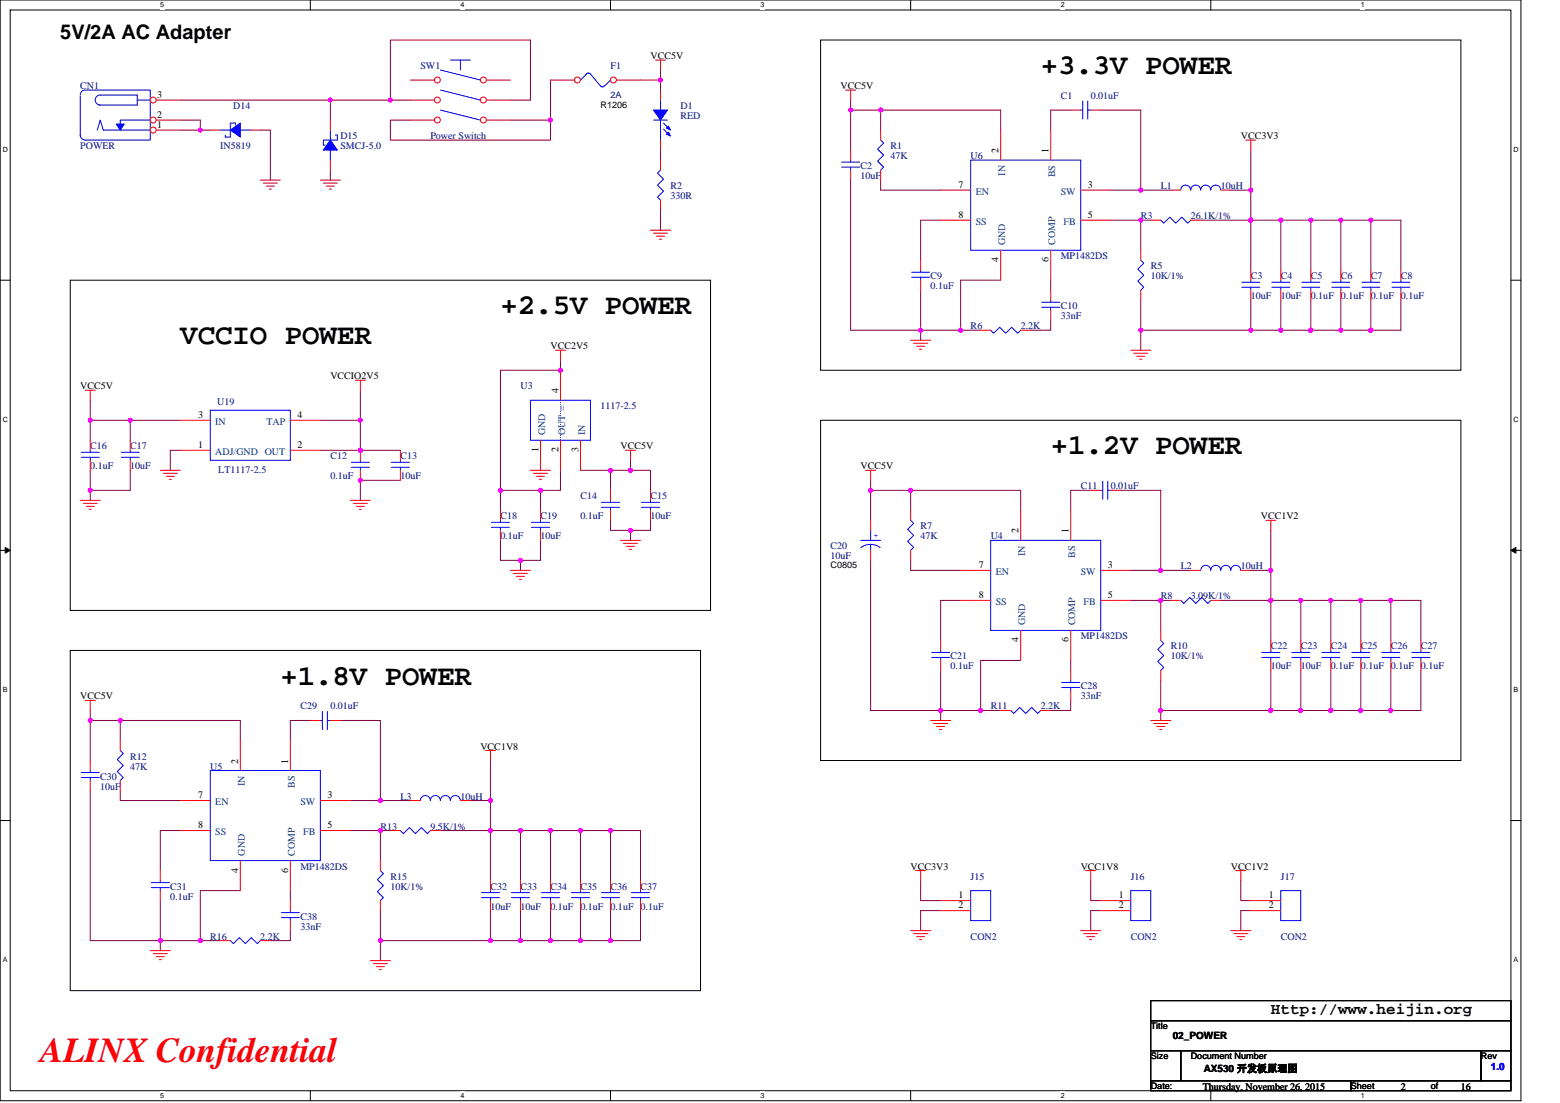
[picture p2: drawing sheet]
<svg xmlns="http://www.w3.org/2000/svg" width="297mm" height="210mm" viewBox="0 0 297 210" stroke-linecap="round" stroke-linejoin="round" font-family="sans-serif">
<path d="M0 0h289.6v209.5h-289.6zM1.9 1.9h285.8v205.7h-285.8z" fill="none" stroke="#000" stroke-width=".19"/>
<g fill="#fff">
<path d="M30.5 .2h.8v1.5h-.8z"/>
<path d="M30.5 207.8h.8v1.6h-.8z"/>
</g>
<path d="M59.1 0v1.9M59.1 207.6v1.9" fill="none" stroke="#000" stroke-width=".19"/>
<g fill="#fff">
<path d="M87.7 .2h.7v1.5h-.7z"/>
<path d="M87.7 207.8h.7v1.6h-.7z"/>
</g>
<path d="M116.2 0v1.9M116.2 207.6v1.9" fill="none" stroke="#000" stroke-width=".19"/>
<g fill="#fff">
<path d="M144.8 .2h.8v1.5h-.8z"/>
<path d="M144.8 207.8h.8v1.6h-.8z"/>
</g>
<path d="M173.4 0v1.9M173.4 207.6v1.9" fill="none" stroke="#000" stroke-width=".19"/>
<g fill="#fff">
<path d="M202 .2h.7v1.5h-.7z"/>
<path d="M202 207.8h.7v1.6h-.7z"/>
</g>
<path d="M230.5 0v1.9M230.5 207.6v1.9" fill="none" stroke="#000" stroke-width=".19"/>
<g fill="#fff">
<path d="M259.1 .2h.8v1.5h-.8z"/>
<path d="M259.1 207.8h.8v1.6h-.8z"/>
<path d="M.5 27.6h1v1.5h-1z"/>
<path d="M288.2 27.6h1v1.5h-1z"/>
<path d="M.5 79.1h1v1.5h-1z"/>
<path d="M288.2 79.1h1v1.5h-1z"/>
</g>
<path d="M0 53.3h1.9M287.7 53.3h1.9" fill="none" stroke="#000" stroke-width=".19"/>
<g fill="#fff">
<path d="M.5 130.5h.9v1.5h-.9z"/>
<path d="M288.2 130.5h.9v1.5h-.9z"/>
</g>
<path d="M0 104.8h1.9M287.7 104.8h1.9" fill="none" stroke="#000" stroke-width=".19"/>
<path d="M1 104.2l.9 .6-.9 .5zM287.7 104.8l.9-.6v1.1z" fill="#000" stroke="#000" stroke-width=".19"/>
<g fill="#fff">
<path d="M.5 181.9h.9v1.6h-.9z"/>
<path d="M288.2 181.9h.9v1.6h-.9z"/>
</g>
<g fill="none" stroke="#000" stroke-width=".19">
<path d="M156.2 7.6h122v62.9h-122zM13.4 53.3h121.9v62.9h-121.9zM156.2 80h122v64.8h-122zM13.4 123.8h120v64.8h-120zM0 156.2h1.9M287.7 156.2h1.9M219.1 190.5h68.6v3.8h-68.6zM219.1 194.3h68.6v5.7h-68.6zM219.1 200h5.7v5.7h-5.7zM219.1 205.7h38.1v1.9h-38.1zM224.8 200h57.2v5.7h-57.2zM257.2 205.7h30.5v1.9h-30.5z"/>
<path d="M282 200h5.7v5.7h-5.7z"/>
</g>
<g fill="none" stroke="#800040" stroke-width=".19">
<path d="M34.3 19h28.6v3.9M62.9 19h15.2M74.3 19v-11.4h26.7v11.4h-3.8M104.8 15.2v7.7M122 15.2h3.8v1.9M125.8 13.3v1.9M162 19v2M34.3 24.8h3.8M34.3 22.9h3.8v1.9M38.1 24.8h1.9M49.6 24.8h1.9v9.5M62.9 32.4v1.9"/>
<path d="M78.1 22.9h-3.8v3.8h30.5v-3.8M97.2 22.9h7.6M125.8 28.6v1.9M162 21v7.6M162 34.3v28.6h13.3M162 21h5.7v3.8M167.7 34.3v1.9h11.4M167.7 21h22.8v3.8M203.9 21h-3.8v3.8M209.6 21h7.6v15.2M211.5 36.2h5.7M217.2 36.2h5.7"/>
<path d="M234.4 36.2h3.8M238.2 36.2v5.7M238.2 28.6v7.6M125.8 40v3.8M175.3 55.2v7.7M179.1 41.9h-3.8v7.6M190.5 53.3h-7.6v9.6M200.1 53.3v1.9M211.5 41.9h5.7M217.2 41.9v5.7M217.2 57.2v5.7M217.2 41.9h1.9"/>
<path d="M228.6 41.9h9.6M238.2 41.9v9.5M238.2 57.2v5.7M238.2 41.9h5.7M243.9 41.9h5.7M243.9 41.9v9.5M243.9 57.1v5.8M249.6 57.2v5.7M249.6 41.9v9.5M249.6 41.9h5.7M255.3 57.1v5.8M255.3 41.9v9.5"/>
<path d="M255.3 41.9h5.7M261 41.9h5.7v9.5M261 41.9v9.5M261 57.2v5.7M266.7 57.2v5.7h-5.7M17.2 76.2v3.8M68.6 74.3v5.7M106.7 68.6v1.9h-11.4v22.8M175.3 62.9v1.9M175.3 62.9h7.6M182.9 62.9h3.8M200.1 61v1.9h-3.8"/>
<path d="M217.2 62.9h21M217.2 62.9v3.8M238.2 62.9h5.7M243.9 62.9h5.7M249.6 62.9h5.7M255.3 62.9h5.7M17.2 80h7.6v3.8M17.2 93.3v1.9M17.2 89.5v3.8M17.2 80v3.8M24.8 80h9.5M24.8 89.5v3.8h-7.6"/>
<path d="M34.3 85.7h-1.9v3.8M61 85.7h7.6M61 80h7.6M68.6 85.7h7.6M68.6 80v5.7M76.2 91.4h-7.6v3.8M95.3 93.3v3.9M95.3 93.3h7.6M102.9 93.3v3.9M106.7 89.5v3.8h-3.8M110.5 89.5h5.7M116.2 89.5v3.8"/>
<path d="M116.2 99.1v1.9h3.9M116.2 89.5h3.9M120.1 89.5h3.8v3.8M120.1 87.6v1.9M123.9 99.1v1.9h-3.8M165.8 91.4v1.9M165.8 93.3v5.8M165.8 93.3h7.6M173.4 93.3h20.9v3.9M173.4 93.3v3.9M207.7 93.3h-3.8v3.9M213.4 93.3h7.6v15.3"/>
<path d="M95.3 102.9v3.8h3.8v1.9M102.9 102.9v3.8h-3.8M120.1 101v1.9M165.8 106.7v28.6h13.3M173.4 106.7v1.9h9.5M182.9 114.3h-3.8v7.6M215.3 114.3h5.7M215.3 108.6h5.7M221 114.3v5.7M221 108.6h5.7M221 114.3h1.9M232.4 114.3h9.6"/>
<path d="M238.2 108.6h3.8M242 114.3h5.7M242 101v7.6M242 108.6v5.7M242 114.3v7.6M247.7 114.3v7.6M247.7 114.3h5.7M253.4 114.3h5.7M253.4 114.3v7.6M259.1 114.3v7.6M259.1 114.3h5.7M264.8 114.3v7.6"/>
<path d="M264.8 114.3h5.7v7.6M17.2 137.2h5.7v3.8M17.2 135.3v1.9M17.2 137.2v7.6M22.9 137.2h22.9v3.8M59.1 137.2h-3.8v3.8M64.8 137.2h7.6v15.2M179.1 127.6v7.7M179.1 135.3v1.9M179.1 135.3h7.6M186.7 135.3h3.8M194.3 125.7h-7.6v9.6"/>
<path d="M203.9 133.3v2h-3.8M203.9 125.7v1.9M221 135.3v1.9M221 129.5v5.8M221 135.3h21M242 135.3h5.7M242 127.6v7.7M247.7 135.3h5.7M247.7 127.6v7.7M253.4 135.3h5.7M253.4 127.6v7.7M259.1 127.6v7.7"/>
<path d="M259.1 135.3h5.7M264.8 127.6v7.7M270.5 127.6v7.7h-5.7M17.2 150.5v28.6h13.3M22.9 150.5v1.9h11.4M34.3 158.1h-3.8v7.6M66.7 152.4h5.7M66.7 158.1h5.7M72.4 158.1h1.9M72.4 152.4h5.7M72.4 158.1v5.7M83.9 158.1h9.5"/>
<path d="M89.6 152.4h3.8M93.4 144.8v7.6M93.4 152.4v5.7M93.4 158.1v9.5M93.4 158.1h5.7M99.1 158.1h5.7M99.1 158.1v9.5M104.8 158.1v9.5M104.8 158.1h5.7M110.5 158.1h5.7M110.5 158.1v9.5M116.2 158.1v9.5"/>
<path d="M116.2 158.1h5.8v9.5M30.5 179.1h7.6M30.5 171.5v7.6M30.5 179.1v1.9M38.1 179.1h3.8M45.8 169.5h-7.7v9.6M55.3 177.2v1.9h-3.8M55.3 169.5v1.9M72.4 179.1h21M72.4 173.4v5.7M72.4 179.1v3.8M93.4 173.4v5.7"/>
<path d="M93.4 179.1h5.7M99.1 179.1h5.7M99.1 173.4v5.7M104.8 173.4v5.7M104.8 179.1h5.7M110.5 179.1h5.7M110.5 173.4v5.7M116.2 173.4v5.7M122 173.4v5.7h-5.8M175.3 167.6v3.8h3.8M179.1 173.4h-3.8v3.8M207.7 167.6v3.8h1.9"/>
<path d="M209.6 173.4h-1.9v3.8M236.3 167.6v3.8h1.9M238.2 173.4h-1.9v3.8"/>
</g>
<g fill="#f0f" stroke="#f0f" stroke-width=".19">
<circle cx="38.1" cy="24.8" r=".38"/>
<circle cx="125.8" cy="15.2" r=".38"/>
<circle cx="175.3" cy="62.9" r=".38"/>
<circle cx="182.9" cy="62.9" r=".38"/>
<circle cx="217.2" cy="36.2" r=".38"/>
<circle cx="217.2" cy="41.9" r=".38"/>
<circle cx="238.1" cy="41.9" r=".38"/>
<circle cx="238.1" cy="36.2" r=".38"/>
<circle cx="238.1" cy="62.9" r=".38"/>
<circle cx="249.6" cy="62.9" r=".38"/>
<circle cx="243.9" cy="62.9" r=".38"/>
<circle cx="167.7" cy="20.9" r=".38"/>
<circle cx="161.9" cy="20.9" r=".38"/>
<circle cx="173.4" cy="93.3" r=".38"/>
<circle cx="221" cy="114.3" r=".38"/>
<circle cx="242" cy="108.6" r=".38"/>
<circle cx="179.1" cy="135.2" r=".38"/>
<circle cx="242" cy="114.3" r=".38"/>
<circle cx="242" cy="135.2" r=".38"/>
<circle cx="221" cy="135.2" r=".38"/>
<circle cx="186.7" cy="135.2" r=".38"/>
<circle cx="221" cy="108.6" r=".38"/>
<circle cx="261" cy="41.9" r=".38"/>
<circle cx="261" cy="62.9" r=".38"/>
<circle cx="255.3" cy="62.9" r=".38"/>
<circle cx="255.3" cy="41.9" r=".38"/>
<circle cx="253.4" cy="135.2" r=".38"/>
<circle cx="247.7" cy="135.2" r=".38"/>
<circle cx="247.7" cy="114.3" r=".38"/>
<circle cx="264.8" cy="114.3" r=".38"/>
<circle cx="253.4" cy="114.3" r=".38"/>
<circle cx="249.6" cy="41.9" r=".38"/>
<circle cx="264.8" cy="135.2" r=".38"/>
<circle cx="217.2" cy="62.9" r=".38"/>
<circle cx="243.9" cy="41.9" r=".38"/>
<circle cx="74.3" cy="19" r=".38"/>
<circle cx="62.9" cy="19" r=".38"/>
<circle cx="259.1" cy="114.3" r=".38"/>
<circle cx="259.1" cy="135.2" r=".38"/>
<circle cx="17.2" cy="137.1" r=".38"/>
<circle cx="116.2" cy="179.1" r=".38"/>
<circle cx="110.5" cy="179.1" r=".38"/>
<circle cx="72.4" cy="158.1" r=".38"/>
<circle cx="110.5" cy="158.1" r=".38"/>
<circle cx="72.4" cy="179.1" r=".38"/>
<circle cx="104.8" cy="179.1" r=".38"/>
<circle cx="30.5" cy="179.1" r=".38"/>
<circle cx="93.4" cy="158.1" r=".38"/>
<circle cx="93.4" cy="152.4" r=".38"/>
<circle cx="93.4" cy="179.1" r=".38"/>
<circle cx="99.1" cy="179.1" r=".38"/>
<circle cx="38.1" cy="179.1" r=".38"/>
<circle cx="22.9" cy="137.1" r=".38"/>
<circle cx="116.2" cy="158.1" r=".38"/>
<circle cx="99.1" cy="158.1" r=".38"/>
<circle cx="72.4" cy="152.4" r=".38"/>
<circle cx="104.8" cy="158.1" r=".38"/>
<circle cx="120" cy="89.5" r=".38"/>
<circle cx="116.2" cy="89.5" r=".38"/>
<circle cx="102.9" cy="93.3" r=".38"/>
<circle cx="95.3" cy="93.3" r=".38"/>
<circle cx="106.7" cy="70.5" r=".38"/>
<circle cx="120" cy="101" r=".38"/>
<circle cx="99.1" cy="106.7" r=".38"/>
<circle cx="104.8" cy="22.8" r=".38"/>
<circle cx="68.6" cy="85.7" r=".38"/>
<circle cx="68.6" cy="80" r=".38"/>
<circle cx="68.6" cy="91.4" r=".38"/>
<circle cx="24.8" cy="80" r=".38"/>
<circle cx="17.2" cy="80" r=".38"/>
<circle cx="17.2" cy="93.3" r=".38"/>
<circle cx="165.8" cy="93.3" r=".38"/>
</g>
<g fill="none" stroke="#f00" stroke-width=".19">
<path d="M124.8 11.4h1.9M125.8 11.4v1.9M161 17.1h1.9M162 17.1v1.9M49.6 34.3h3.8M50.1 34.9h2.7M50.7 35.4h1.5M51.3 36h.4M61 34.3h3.8M61.6 34.9h2.6M62.1 35.4h1.6M62.7 36h.4"/>
<path d="M125.8 38.1v1.9M125.8 30.5v1.9M162 28.6v1.9M162 32.4v1.9M237.2 26.7h1.9M238.2 26.7v1.9M123.9 43.8h3.8M124.4 44.4h2.7M125 45h1.5M125.6 45.5h.4M238.2 51.4v1.9M238.2 55.2v1.9"/>
<path d="M243.9 51.4v1.9M243.9 55.2v1.9M266.7 51.4v1.9M266.7 55.2v1.9M16.2 74.3h1.9M17.2 74.3v1.9M67.7 72.4h1.9M68.6 72.4v1.9M105.8 66.7h1.9M106.7 66.7v1.9M173.4 64.8h3.8M174 65.3h2.6"/>
<path d="M174.5 65.9h1.6M175.1 66.5h.4M215.3 66.7h3.8M215.9 67.2h2.6M216.4 67.8h1.6M217 68.4h.4M15.3 95.2h3.8M15.9 95.8h2.6M16.4 96.4h1.5M17 97h.4M30.5 89.5h3.8M31.1 90.1h2.7"/>
<path d="M31.7 90.7h1.5M32.2 91.2h.4M34.3 80h5.7M34.3 85.7h5.7M55.3 85.7h5.7M55.3 80h5.7M66.7 95.2h3.8M67.3 95.8h2.7M67.9 96.4h1.5M68.4 97h.4M101 89.5h3.8M101.6 90.1h2.6"/>
<path d="M102.1 90.7h1.6M102.7 91.2h.4M116.2 93.3v1.9M116.2 97.2v1.9M119.1 85.7h1.9M120.1 85.7v1.9M164.8 89.5h1.9M165.8 89.5v1.9M241 99.1h1.9M242 99.1v1.9M97.2 108.6h3.8M97.8 109.2h2.6"/>
<path d="M98.3 109.7h1.6M98.9 110.3h.4M118.1 102.9h3.9M118.7 103.4h2.7M119.3 104h1.5M119.9 104.6h.3M222.9 114.3h1.9M230.5 114.3h1.9M16.2 133.3h1.9M17.2 133.3v2M177.2 137.2h3.8M177.8 137.7h2.6"/>
<path d="M178.3 138.3h1.6M178.9 138.9h.4M219.1 137.2h3.8M219.7 137.7h2.7M220.3 138.3h1.5M220.8 138.9h.4M247.7 121.9v1.9M247.7 125.7v1.9M92.4 142.9h1.9M93.4 142.9v1.9M173.4 177.2h3.8M174 177.7h2.6"/>
<path d="M174.3 165.7h2M174.5 178.3h1.6M175.1 178.9h.4M175.3 165.7v1.9M205.8 177.2h3.8M206.4 177.7h2.6M206.7 165.7h1.9M206.9 178.3h1.5M207.5 178.9h.4M207.7 165.7v1.9M234.4 177.2h3.8M234.9 177.7h2.7"/>
<path d="M235.3 165.7h1.9M235.5 178.3h1.5M236.1 178.9h.3M236.3 165.7v1.9M238.2 171.4h5.7M238.2 173.4h5.7M28.6 181h3.8M29.2 181.5h2.7M29.8 182.1h1.5M30.3 182.7h.4M70.5 182.9h3.8M71.1 183.5h2.7"/>
<path d="M71.7 184h1.5M72.2 184.6h.4"/>
</g>
<g fill="none" stroke="#00f" stroke-width=".19">
<path d="M15.3 18.1a.91 .91 0 0 1 .9-1h12.4v9.6h-12.4a.97 .97 0 0 1-.9-1M15.3 18.3v7.6M19.1 20a.94 .94 0 0 1-1-1 .94 .94 0 0 1 1-.9h7v1.9h-7.2M26.1 19h2.5M18.5 24.8l.6-1.9 .6 1.9h8.9M28.6 22.9h-5.7v1.9M125.8 32.4l-.6 .6 1.1 1.1-1.1 1.1 1.1 1.2-1.1 1.1 .6 .6M160.2 31.8h3.5M160.2 30.9h3.5M162 30.5v.4M162 31.8v.6M236.4 54.7h3.5"/>
<path d="M236.4 53.7h3.5M238.2 53.3v.4M238.2 54.7v.5M242.2 54.7h3.4M242.2 53.7h3.4M243.9 53.3v.4M243.9 54.7v.5M265 54.7h3.5M265 53.7h3.5M266.7 53.3v.4M266.7 54.7v.5M40 78.1h15.3v9.5h-15.3z"/>
<path d="M114.5 96.6h3.5M114.5 95.6h3.5M116.2 95.2v.4M116.2 96.6v.6M224.8 114.3l.6 .6 1.1-1.2 1.2 1.2 1.1-1.2 1.2 1.2 .5-.6M246 125.2h3.4M246 124.2h3.4M247.7 123.8v.4M247.7 125.2v.5M243.9 169.5h3.8v5.8h-3.8z"/>
</g>
<path d="M22.1 23.6h1.6l-.8 1.2z" fill-rule="evenodd" fill="#00f" stroke="#00f" stroke-width=".19"/>
<circle cx="29.2" cy="24.8" r=".57" fill="#fff" stroke="#f00" stroke-width=".19"/>
<path d="M29.8 24.8h4.5" fill="none" stroke="#f00" stroke-width=".19"/>
<circle cx="29.2" cy="19" r=".57" fill="#fff" stroke="#f00" stroke-width=".19"/>
<path d="M29.8 19h4.5" fill="none" stroke="#f00" stroke-width=".19"/>
<circle cx="29.2" cy="22.8" r=".57" fill="#fff" stroke="#f00" stroke-width=".19"/>
<path d="M29.8 22.9h4.5M40 24.8h1.9M47.7 24.8h1.9M123.9 93.3v1.9M123.9 97.2v1.9M59.1 137.2h1.9M62.9 137.2h1.9M22.9 141v1.9M22.9 148.6v1.9M179.1 171.4h5.7M179.1 173.4h5.7" fill="none" stroke="#f00" stroke-width=".19"/>
<g fill="none" stroke="#00f" stroke-width=".19">
<path d="M83.9 13.3l7.6 1.9M83.9 17.1l7.6 2M85.8 11.4h3.8M87.7 11.4v1.9M41.9 24.8h2M44.8 23.8v-.4h-.9v2.7h-1v-.4M45.8 24.8h1.9M83.9 21l7.6 1.9M122.1 96.6h3.5M122.1 95.6h3.5M123.9 95.2v.4M123.9 96.6v.6"/>
<path d="M61 137.2h.4M61.4 135.4v3.5M62.3 135.4v3.5M62.3 137.2h.6M22.9 142.9l.6 .5-1.2 1.2 1.2 1.1-1.2 1.2 1.2 1.1-.6 .6M184.8 169.5h3.8v5.8h-3.8z"/>
</g>
<path d="M43.9 24.8l1.9-1.4v2.7z" fill-rule="evenodd" fill="#00f" stroke="#00f" stroke-width=".19"/>
<circle cx="92" cy="15.2" r=".57" fill="#fff" stroke="#f00" stroke-width=".19"/>
<path d="M92.6 15.2h4.6" fill="none" stroke="#f00" stroke-width=".19"/>
<circle cx="83.3" cy="15.2" r=".57" fill="#fff" stroke="#f00" stroke-width=".19"/>
<path d="M78.1 15.2h4.6" fill="none" stroke="#f00" stroke-width=".19"/>
<circle cx="92" cy="19" r=".57" fill="#fff" stroke="#f00" stroke-width=".19"/>
<path d="M92.6 19h4.6" fill="none" stroke="#f00" stroke-width=".19"/>
<circle cx="92" cy="22.8" r=".57" fill="#fff" stroke="#f00" stroke-width=".19"/>
<path d="M92.6 22.9h4.6" fill="none" stroke="#f00" stroke-width=".19"/>
<circle cx="83.3" cy="19" r=".57" fill="#fff" stroke="#f00" stroke-width=".19"/>
<path d="M78.1 19h4.6" fill="none" stroke="#f00" stroke-width=".19"/>
<circle cx="83.3" cy="22.8" r=".57" fill="#fff" stroke="#f00" stroke-width=".19"/>
<g fill="none" stroke="#f00" stroke-width=".19">
<path d="M62.9 30.5v1.9M62.9 22.9v1.9M78.1 22.9h4.6M167.7 24.8v1.9M167.7 32.4v1.9M179.1 36.2h5.7M190.5 24.8v5.7M200.1 24.8v5.7M205.8 36.2h5.7M175.3 49.5v1.9M175.3 53.3v1.9M179.1 41.9h5.7"/>
<path d="M190.5 47.6v5.7M200.1 47.6v5.7M200.1 55.2v1.9M200.1 59.1v1.9M205.8 41.9h5.7M217.2 47.6v1.9M217.2 55.2v1.9M219.1 41.9h1.9M226.7 41.9h1.9M249.6 51.4v1.9M249.6 55.2v1.9M255.3 51.4v1.9"/>
<path d="M255.3 55.2v1.9M106.7 70.5v5.7M17.2 83.8v1.9M17.2 87.6v1.9M24.8 83.8v1.9M24.8 87.6v1.9M68.6 85.7v1.9M68.6 89.5v1.9M76.2 85.7v1.9M76.2 89.5v1.9M95.3 97.2v1.9M102.9 83.8v5.7"/>
<path d="M102.9 97.2v1.9M106.7 83.8v5.7M110.5 83.8v5.7M165.8 99.1v1.9M173.4 97.2v1.9M194.3 97.2v5.7M203.9 97.2v5.7M207.7 93.3h1.9M211.5 93.3h1.9M95.3 101v1.9M102.9 101v1.9M165.8 104.8v1.9"/>
<path d="M173.4 104.8v1.9M182.9 108.6h5.7M182.9 114.3h5.7M209.6 108.6h5.7M209.6 114.3h5.7M190.5 135.3h1.9M194.3 120v5.7M198.2 135.3h1.9M203.9 127.6v1.9M203.9 131.4v2M203.9 120v5.7M221 120v1.9"/>
<path d="M221 127.6v1.9M242 121.9v1.9M242 125.7v1.9M253.4 121.9v1.9M253.4 125.7v1.9M259.1 121.9v1.9M259.1 125.7v1.9M264.8 121.9v1.9M264.8 125.7v1.9M270.5 121.9v1.9M270.5 125.7v1.9M17.2 144.8v1.9"/>
<path d="M17.2 148.6v1.9M34.3 152.4h5.7M34.3 158.1h5.7M45.8 141v5.7M55.3 141v5.7M61 152.4h5.7M61 158.1h5.7M74.3 158.1h1.9M82 158.1h1.9M30.5 165.7v1.9M30.5 169.5v2M41.9 179.1h2"/>
<path d="M45.8 163.8v5.7M49.6 179.1h1.9M55.3 163.8v5.7M72.4 163.8v1.9M72.4 171.4v2M93.4 167.6v1.9M93.4 171.4v2M99.1 167.6v1.9M99.1 171.4v2M116.2 167.6v1.9M116.2 171.4v2M122 167.6v1.9"/>
<path d="M122 171.4v2M209.6 171.4h5.7M209.6 173.4h5.7"/>
</g>
<g fill="none" stroke="#00f" stroke-width=".19">
<path d="M111.7 14.1l-1.2 1.1M112.4 14.1l1.9 2.3M112.4 14.1l-.4-.2-.4 .2M115 16.3a.38 .38 0 0 1-.3 .3 .38 .38 0 0 1-.3-.3M116.2 15.2l-1.1 1.2M62.9 28.6v1.9M62.9 24.8v1.9M63.9 25.7h.3v1h-2.6v.9h.4M167.7 26.7l.6 .5-1.2 1.2 1.2 1.1-1.2 1.2 1.2 1.1-.6 .6M184.8 30.5h21v17.1h-21zM173.6 52.8h3.4M173.6 51.8h3.4"/>
<path d="M175.3 51.4v.4M175.3 52.8v.5M198.3 58.5h3.5M198.3 57.5h3.5M200.1 57.1v.4M200.1 58.5v.6M217.2 49.5l.6 .6-1.2 1.1 1.2 1.2-1.2 1.1 1.2 1.2-.6 .5M221 41.9l.6 .6 1.1-1.2 1.2 1.2 1.1-1.2 1.2 1.2 .5-.6M247.9 54.7h3.4M247.9 53.7h3.4M249.6 53.3v.4M249.6 54.7v.5"/>
<path d="M253.6 54.7h3.4M253.6 53.7h3.4M255.3 53.3v.4M255.3 54.7v.5M101 76.2h11.4v7.6h-11.4zM15.5 87.1h3.4M15.5 86.1h3.4M17.2 85.7v.4M17.2 87.1v.5M23.1 87.1h3.4M23.1 86.1h3.4M24.8 85.7v.4"/>
<path d="M24.8 87.1v.5M66.9 89h3.4M66.9 88h3.4M68.6 87.6v.4M68.6 89v.5M74.5 89h3.5M74.5 88h3.5M76.2 87.6v.4M76.2 89v.5M93.6 99.4h3.4M95.3 99.1v.3M101.2 99.4h3.4"/>
<path d="M102.9 99.1v.3M173.4 99.1l.6 .5-1.2 1.2 1.2 1.1-1.2 1.2 1.2 1.1-.6 .6M209.6 93.3h.4M210 91.6v3.5M210.9 93.3h.6M210.9 91.6v3.5M93.6 100.4h3.4M95.3 100.4v.6M101.2 100.4h3.4M102.9 100.4v.6M163.9 102.9h3.8M163.9 104.2a3.1 3.1 0 0 1 3.7 0"/>
<path d="M165.8 103.6v1.2M165.8 101v1.9M188.6 102.9h21v17.1h-21zM192.4 135.3l.6 .5 1.2-1.1 1.1 1.1 1.1-1.1 1.2 1.1 .6-.5M202.2 130.9h3.4M202.2 129.9h3.4M203.9 129.5v.4M203.9 130.9v.5M221 121.9l.6 .6-1.2 1.1 1.2 1.2-1.2 1.1 1.2 1.2-.6 .5M240.3 125.2h3.4M240.3 124.2h3.4M242 123.8v.4"/>
<path d="M242 125.2v.5M251.7 125.2h3.4M251.7 124.2h3.4M253.4 123.8v.4M253.4 125.2v.5M257.4 125.2h3.4M257.4 124.2h3.4M259.1 123.8v.4M259.1 125.2v.5M263.1 125.2h3.4M263.1 124.2h3.4M264.8 123.8v.4"/>
<path d="M264.8 125.2v.5M268.8 125.2h3.5M268.8 124.2h3.5M270.5 123.8v.4M270.5 125.2v.5M15.5 148h3.4M15.5 147.1h3.4M17.2 146.7v.4M17.2 148v.6M40 146.7h21v17.1h-21zM76.2 158.1l.6 .6 1.2-1.2 1.1 1.2 1.1-1.2 1.2 1.2 .6-.6M28.8 169h3.4"/>
<path d="M28.8 168h3.4M30.5 167.6v.4M30.5 169v.5M43.9 179.1l.5 .5 1.2-1.1 1.1 1.1 1.2-1.1 1.1 1.1 .6-.5M72.4 165.7l.6 .6-1.1 1.1 1.1 1.2-1.1 1.1 1.1 1.2-.6 .5M91.7 170.9h3.4M91.7 169.9h3.4M93.4 169.5v.4M93.4 170.9v.5M97.4 170.9h3.4M97.4 169.9h3.4M99.1 169.5v.4"/>
<path d="M99.1 170.9v.5M114.5 170.9h3.5M114.5 169.9h3.5M116.2 169.5v.4M116.2 170.9v.5M120.2 170.9h3.5M120.2 169.9h3.5M122 169.5v.4M122 170.9v.5M215.3 169.5h3.8v5.8h-3.8z"/>
</g>
<path d="M106.7 76.2v7.6M106.7 83.8h.1" fill="none" stroke="#00f" stroke-width=".19" stroke-dasharray="0 .4"/>
<path d="M62.9 26.7l1.3 1.9h-2.6z" fill-rule="evenodd" fill="#00f" stroke="#00f" stroke-width=".19"/>
<circle cx="109.9" cy="15.2" r=".57" fill="#fff" stroke="#f00" stroke-width=".19"/>
<path d="M104.8 15.2h4.6" fill="none" stroke="#f00" stroke-width=".19"/>
<circle cx="116.8" cy="15.2" r=".57" fill="#fff" stroke="#f00" stroke-width=".19"/>
<g fill="none" stroke="#f00" stroke-width=".19">
<path d="M117.4 15.2h4.6M125.8 17.1v1.9M125.8 26.7v1.9M203.9 21h1.9M207.7 21h1.9M222.9 36.2h1.9M232.4 36.2h2M261 51.4v1.9M261 55.2v1.9M186.7 62.9h1.9M194.3 62.9h2M226.7 108.6h1.9"/>
<path d="M236.3 108.6h1.9M179.1 121.9v1.9M179.1 125.7v1.9M78.1 152.4h1.9M87.7 152.4h1.9M55.3 171.4v2M55.3 175.3v1.9M104.8 167.6v1.9M104.8 171.4v2M110.5 167.6v1.9M110.5 171.4v2"/>
</g>
<g fill="none" stroke="#00f" stroke-width=".19">
<path d="M125.8 19.1v1.9M206.2 19.2v3.5M207.1 19.2v3.5M124.4 22.9h2.7M125.8 22.9v3.8M126.3 23.4l1.2 1.2M126.3 24.6l1.2 1.1M205.8 21h.4M207.1 21h.6M232.4 36.2a.95 .95 0 0 0-.9-1 .95 .95 0 0 0-1 1 .95 .95 0 0 0-.9-1 .95 .95 0 0 0-1 1 .95 .95 0 0 0-.9-1 .95 .95 0 0 0-1 1 .94 .94 0 0 0-.9-1 .94 .94 0 0 0-1 1M259.3 54.7h3.4M259.3 53.7h3.4"/>
<path d="M261 53.3v.4M261 54.7v.5M188.6 62.9l.6 .5 1.1-1.1 1.2 1.1 1.1-1.1 1.2 1.1 .5-.5M228.6 108.6a.94 .94 0 0 1 1-1 .94 .94 0 0 1 .9 1 .95 .95 0 0 1 1-1 .95 .95 0 0 1 .9 1 .95 .95 0 0 1 1-1 .95 .95 0 0 1 .9 1 .95 .95 0 0 1 1-1 .95 .95 0 0 1 .9 1M177.4 125.2h3.4M177.4 124.2h3.4M179.1 123.8v.4M179.1 125.2v.5M80 152.4a.94 .94 0 0 1 1-1 .94 .94 0 0 1 .9 1M82 152.4a.94 .94 0 0 1 .9-1 .94 .94 0 0 1 .9 1M83.9 152.4a.94 .94 0 0 1 .9-1 .94 .94 0 0 1 .9 1M85.8 152.4a.94 .94 0 0 1 .9-1 .94 .94 0 0 1 .9 1"/>
<path d="M53.6 174.7h3.4M53.6 173.7h3.4M55.3 173.4v.3M55.3 174.7v.6M103.1 170.9h3.4M103.1 169.9h3.4M104.8 169.5v.4M104.8 170.9v.5M108.8 170.9h3.4M108.8 169.9h3.4M110.5 169.5v.4M110.5 170.9v.5"/>
</g>
<g fill="#00f" stroke="#00f" stroke-width=".19">
<path d="M124.4 21h2.7l-1.3 1.9z" fill-rule="evenodd"/>
<path d="M127.3 25.1l.4 .8-.8-.4z" fill-rule="evenodd"/>
<path d="M127.3 24l.4 .8-.8-.4z" fill-rule="evenodd"/>
</g>
<g fill="#f0f" stroke="#f0f" stroke-width=".19">
<circle cx="38.1" cy="24.8" r=".38"/>
<circle cx="125.8" cy="15.2" r=".38"/>
<circle cx="175.3" cy="62.9" r=".38"/>
<circle cx="182.9" cy="62.9" r=".38"/>
<circle cx="217.2" cy="36.2" r=".38"/>
<circle cx="217.2" cy="41.9" r=".38"/>
<circle cx="238.1" cy="41.9" r=".38"/>
<circle cx="238.1" cy="36.2" r=".38"/>
<circle cx="238.1" cy="62.9" r=".38"/>
<circle cx="249.6" cy="62.9" r=".38"/>
<circle cx="243.9" cy="62.9" r=".38"/>
<circle cx="167.7" cy="20.9" r=".38"/>
<circle cx="161.9" cy="20.9" r=".38"/>
<circle cx="173.4" cy="93.3" r=".38"/>
<circle cx="221" cy="114.3" r=".38"/>
<circle cx="242" cy="108.6" r=".38"/>
<circle cx="179.1" cy="135.2" r=".38"/>
<circle cx="242" cy="114.3" r=".38"/>
<circle cx="242" cy="135.2" r=".38"/>
<circle cx="221" cy="135.2" r=".38"/>
<circle cx="186.7" cy="135.2" r=".38"/>
<circle cx="221" cy="108.6" r=".38"/>
<circle cx="261" cy="41.9" r=".38"/>
<circle cx="261" cy="62.9" r=".38"/>
<circle cx="255.3" cy="62.9" r=".38"/>
<circle cx="255.3" cy="41.9" r=".38"/>
<circle cx="253.4" cy="135.2" r=".38"/>
<circle cx="247.7" cy="135.2" r=".38"/>
<circle cx="247.7" cy="114.3" r=".38"/>
<circle cx="264.8" cy="114.3" r=".38"/>
<circle cx="253.4" cy="114.3" r=".38"/>
<circle cx="249.6" cy="41.9" r=".38"/>
<circle cx="264.8" cy="135.2" r=".38"/>
<circle cx="217.2" cy="62.9" r=".38"/>
<circle cx="243.9" cy="41.9" r=".38"/>
<circle cx="74.3" cy="19" r=".38"/>
<circle cx="62.9" cy="19" r=".38"/>
<circle cx="259.1" cy="114.3" r=".38"/>
<circle cx="259.1" cy="135.2" r=".38"/>
<circle cx="17.2" cy="137.1" r=".38"/>
<circle cx="116.2" cy="179.1" r=".38"/>
<circle cx="110.5" cy="179.1" r=".38"/>
<circle cx="72.4" cy="158.1" r=".38"/>
<circle cx="110.5" cy="158.1" r=".38"/>
<circle cx="72.4" cy="179.1" r=".38"/>
<circle cx="104.8" cy="179.1" r=".38"/>
<circle cx="30.5" cy="179.1" r=".38"/>
<circle cx="93.4" cy="158.1" r=".38"/>
<circle cx="93.4" cy="152.4" r=".38"/>
<circle cx="93.4" cy="179.1" r=".38"/>
<circle cx="99.1" cy="179.1" r=".38"/>
<circle cx="38.1" cy="179.1" r=".38"/>
<circle cx="22.9" cy="137.1" r=".38"/>
<circle cx="116.2" cy="158.1" r=".38"/>
<circle cx="99.1" cy="158.1" r=".38"/>
<circle cx="72.4" cy="152.4" r=".38"/>
<circle cx="104.8" cy="158.1" r=".38"/>
<circle cx="120" cy="89.5" r=".38"/>
<circle cx="116.2" cy="89.5" r=".38"/>
<circle cx="102.9" cy="93.3" r=".38"/>
<circle cx="95.3" cy="93.3" r=".38"/>
<circle cx="106.7" cy="70.5" r=".38"/>
<circle cx="120" cy="101" r=".38"/>
<circle cx="99.1" cy="106.7" r=".38"/>
<circle cx="104.8" cy="22.8" r=".38"/>
<circle cx="68.6" cy="85.7" r=".38"/>
<circle cx="68.6" cy="80" r=".38"/>
<circle cx="68.6" cy="91.4" r=".38"/>
<circle cx="24.8" cy="80" r=".38"/>
<circle cx="17.2" cy="80" r=".38"/>
<circle cx="17.2" cy="93.3" r=".38"/>
<circle cx="165.8" cy="93.3" r=".38"/>
</g>
<text font-size="6.7" fill="#f00" x="7.7" y="202.2">ALINX Confidential</text>
<g font-size="5.5">
<text x="198.2" y="14.1">+3.3V POWER</text>
<text x="95.3" y="59.8">+2.5V POWER</text>
<text x="34.3" y="65.6">VCCIO POWER</text>
<text x="200.1" y="86.5">+1.2V POWER</text>
<text x="53.4" y="130.3">+1.8V POWER</text>
</g>
<text font-size="3.8" x="11.5" y="7.3">5V/2A AC Adapter</text>
<text font-size="3" x="242" y="193.1">Http://www.heijin.org</text>
<g font-size="1.9">
<text x="123.9" y="11.2">VCC5V</text>
<text x="160.1" y="17">VCC5V</text>
<text x="29.9" y="18.6">3</text>
<text x="29.9" y="22.5">2</text>
<text x="29.9" y="24.4">1</text>
<text x="190.1" y="29.1" transform="rotate(-90 190.1 29.1)">2</text>
<text x="199.7" y="29.1" transform="rotate(-90 199.7 29.1)">1</text>
<text x="236.3" y="26.5">VCC3V3</text>
<text x="182.5" y="35.8">7</text>
<text x="207.1" y="35.8">3</text>
<text x="182.5" y="41.5">8</text>
<text x="207.1" y="41.5">5</text>
<text x="190.1" y="49.9" transform="rotate(-90 190.1 49.9)">4</text>
<text x="199.7" y="49.9" transform="rotate(-90 199.7 49.9)">6</text>
<text x="104.8" y="66.5">VCC2V5</text>
<text x="15.3" y="74.1">VCC5V</text>
<text x="62.9" y="72.2">VCCIO2V5</text>
<text x="106.3" y="74.9" transform="rotate(-90 106.3 74.9)">4</text>
<text x="37.8" y="79.6">3</text>
<text x="56.6" y="79.6">4</text>
<text x="37.8" y="85.3">1</text>
<text x="56.6" y="85.3">2</text>
<text x="102.5" y="86.1" transform="rotate(-90 102.5 86.1)">1</text>
<text x="106.3" y="86.1" transform="rotate(-90 106.3 86.1)">2</text>
<text x="110.1" y="86.1" transform="rotate(-90 110.1 86.1)">3</text>
<text x="118.1" y="85.5">VCC5V</text>
<text x="163.9" y="89.3">VCC5V</text>
<text x="193.9" y="101.5" transform="rotate(-90 193.9 101.5)">2</text>
<text x="203.5" y="101.5" transform="rotate(-90 203.5 101.5)">1</text>
<text x="240.1" y="98.9">VCC1V2</text>
<text x="186.3" y="108.2">7</text>
<text x="186.3" y="113.9">8</text>
<text x="210.9" y="113.9">5</text>
<text x="210.9" y="108.2">3</text>
<text x="193.9" y="122.3" transform="rotate(-90 193.9 122.3)">4</text>
<text x="203.5" y="122.3" transform="rotate(-90 203.5 122.3)">6</text>
<text x="15.3" y="133.2">VCC5V</text>
<text x="91.5" y="142.7">VCC1V8</text>
<text x="45.4" y="145.4" transform="rotate(-90 45.4 145.4)">2</text>
<text x="54.9" y="145.4" transform="rotate(-90 54.9 145.4)">1</text>
<text x="37.8" y="152">7</text>
<text x="62.3" y="152">3</text>
<text x="37.8" y="157.7">8</text>
<text x="62.3" y="157.7">5</text>
<text x="45.4" y="166.1" transform="rotate(-90 45.4 166.1)">4</text>
<text x="54.9" y="166.1" transform="rotate(-90 54.9 166.1)">6</text>
<text x="173.4" y="165.5">VCC3V3</text>
<text x="205.8" y="165.5">VCC1V8</text>
<text x="234.4" y="165.5">VCC1V2</text>
<text x="182.5" y="171">1</text>
<text x="182.5" y="173">2</text>
<text x="213" y="171">1</text>
<text x="213" y="173">2</text>
<text x="241.6" y="171">1</text>
<text x="241.6" y="173">2</text>
<text x="223.3" y="197.8">02_POWER</text>
<text x="229" y="207.5">Thursday, November 26, 2015</text>
<text x="229.2" y="204.1">AX530 开发板原理图</text>
<text x="266.7" y="207.5">2</text>
<text x="278.2" y="207.5">16</text>
</g>
<g font-size="1.9" fill="#000080">
<text x="15.3" y="17">CN1</text>
<text x="80" y="13.1">SW1</text>
<text x="116.2" y="13.1">F1</text>
<text x="44.4" y="20.8">D14</text>
<text x="129.6" y="20.8">D1</text>
<text x="129.6" y="22.7">RED</text>
<text x="202" y="18.9">C1</text>
<text x="207.7" y="18.9">0.01uF</text>
<text x="15.3" y="28.4">POWER</text>
<text x="41.9" y="28.4">IN5819</text>
<text x="64.8" y="26.5">D15</text>
<text x="64.8" y="28.4">SMCJ-5.0</text>
<text x="82" y="26.5">Power Switch</text>
<text x="169.6" y="28.4">R1</text>
<text x="163.9" y="32.2">C2</text>
<text x="163.9" y="34.1">10uF</text>
<text x="169.6" y="30.3">47K</text>
<text x="184.8" y="30.3">U6</text>
<text x="127.7" y="36">R2</text>
<text x="127.7" y="37.9">330R</text>
<text x="217.2" y="41.7">R3</text>
<text x="221" y="36">L1</text>
<text x="226.7" y="41.7">26.1K/1%</text>
<text x="232.4" y="36">10uH</text>
<text x="177.2" y="53.1">C9</text>
<text x="202" y="49.3">MP1482DS</text>
<text x="219.1" y="51.2">R5</text>
<text x="219.1" y="53.1">10K/1%</text>
<text x="238.2" y="53.1">C3</text>
<text x="243.9" y="53.1">C4</text>
<text x="249.6" y="53.1">C5</text>
<text x="255.3" y="53.1">C6</text>
<text x="261" y="53.1">C7</text>
<text x="266.7" y="53.1">C8</text>
<text x="177.2" y="55.1">0.1uF</text>
<text x="202" y="58.9">C10</text>
<text x="238.2" y="57">10uF</text>
<text x="243.9" y="57">10uF</text>
<text x="249.6" y="57">0.1uF 0.1uF 0.1uF 0.1uF</text>
<text x="184.8" y="62.7">R6</text>
<text x="194.3" y="62.7">2.2K</text>
<text x="202" y="60.8">33nF</text>
<text x="41.4" y="77.2">U19</text>
<text x="99.1" y="74.1">U3</text>
<text x="114.3" y="77.9">1117-2.5</text>
<text x="17.2" y="85.5">C16</text>
<text x="17.2" y="89.3">0.1uF</text>
<text x="24.8" y="85.5">C17</text>
<text x="24.8" y="89.3">10uF</text>
<text x="62.9" y="87.4">C12</text>
<text x="76.2" y="87.4">C13</text>
<text x="41.6" y="90.1">LT1117-2.5</text>
<text x="62.9" y="91.2">0.1uF</text>
<text x="76.2" y="91.2">10uF</text>
<text x="110.5" y="95.1">C14</text>
<text x="123.9" y="95.1">C15</text>
<text x="205.8" y="93.2">C11</text>
<text x="211.5" y="93.2">0.01uF</text>
<text x="95.3" y="98.9">C18</text>
<text x="102.9" y="98.9">C19</text>
<text x="110.5" y="98.9">0.1uF</text>
<text x="123.9" y="98.9">10uF</text>
<text x="175.3" y="100.8">R7</text>
<text x="95.3" y="102.7">0.1uF</text>
<text x="102.9" y="102.7">10uF</text>
<text x="158.2" y="104.6">C20</text>
<text x="158.2" y="106.5">10uF</text>
<text x="175.3" y="102.7">47K</text>
<text x="188.6" y="102.7">U4</text>
<text x="224.8" y="108.4">L2</text>
<text x="236.3" y="108.4">10uH</text>
<text x="221" y="114.1">R8</text>
<text x="226.7" y="114.1">3.09K/1%</text>
<text x="181" y="125.5">C21</text>
<text x="205.8" y="121.7">MP1482DS</text>
<text x="222.9" y="123.6">R10</text>
<text x="222.9" y="125.5">10K/1%</text>
<text x="242" y="123.6">C22</text>
<text x="247.7" y="123.6">C23</text>
<text x="253.4" y="123.6">C24</text>
<text x="259.1" y="123.6">C25</text>
<text x="264.8" y="123.6">C26</text>
<text x="270.5" y="123.6">C27</text>
<text x="181" y="127.4">0.1uF</text>
<text x="205.8" y="131.3">C28</text>
<text x="242" y="127.4">10uF</text>
<text x="247.7" y="127.4">10uF</text>
<text x="253.4" y="127.4">0.1uF 0.1uF 0.1uF 0.1uF</text>
<text x="57.2" y="135.1">C29</text>
<text x="62.9" y="135.1">0.01uF</text>
<text x="188.6" y="135.1">R11</text>
<text x="198.2" y="135.1">2.2K</text>
<text x="205.8" y="133.2">33nF</text>
<text x="19.1" y="148.4">C30</text>
<text x="24.8" y="144.6">R12</text>
<text x="24.8" y="146.5">47K</text>
<text x="40" y="146.5">U5</text>
<text x="19.1" y="150.3">10uF</text>
<text x="76.2" y="152.2">L3</text>
<text x="87.7" y="152.2">10uH</text>
<text x="72.4" y="157.9">R13</text>
<text x="82" y="157.9">9.5K/1%</text>
<text x="57.2" y="165.5">MP1482DS</text>
<text x="74.3" y="167.4">R15</text>
<text x="184.8" y="167.4">J15</text>
<text x="215.3" y="167.4">J16</text>
<text x="243.9" y="167.4">J17</text>
<text x="32.4" y="169.4">C31</text>
<text x="32.4" y="171.3">0.1uF</text>
<text x="74.3" y="169.4">10K/1%</text>
<text x="93.4" y="169.4">C32</text>
<text x="93.4" y="173.2">10uF</text>
<text x="99.1" y="169.4">C33</text>
<text x="99.1" y="173.2">10uF</text>
<text x="104.8" y="169.4">C34</text>
<text x="104.8" y="173.2">0.1uF 0.1uF 0.1uF 0.1uF</text>
<text x="110.5" y="169.4">C35</text>
<text x="116.2" y="169.4">C36</text>
<text x="122" y="169.4">C37</text>
<text x="40" y="178.9">R16</text>
<text x="49.6" y="178.9">2.2K</text>
<text x="57.2" y="175.1">C38</text>
<text x="57.2" y="177">33nF</text>
<text x="184.8" y="178.9">CON2</text>
<text x="215.3" y="178.9">CON2</text>
<text x="243.9" y="178.9">CON2</text>
</g>
<g font-size="1.9" fill="#004080">
<text x="191.4" y="33.4" transform="rotate(-90 191.4 33.4)">IN</text>
<text x="200.9" y="33.8" transform="rotate(-90 200.9 33.8)">BS</text>
<text x="185.8" y="37.1">EN</text>
<text x="202" y="37.1">SW</text>
<text x="185.8" y="42.8">SS</text>
<text x="191.4" y="46.7" transform="rotate(-90 191.4 46.7)">GND</text>
<text x="200.9" y="46.7" transform="rotate(-90 200.9 46.7)">COMP</text>
<text x="202.5" y="42.8">FB</text>
<text x="41" y="80.9">IN</text>
<text x="50.7" y="80.9">TAP</text>
<text x="103.8" y="82.9" transform="rotate(-90 103.8 82.9)">GND</text>
<text x="107.6" y="82.9" transform="rotate(-90 107.6 82.9)">OUT =</text>
<text x="111.4" y="82.9" transform="rotate(-90 111.4 82.9)">IN</text>
<text x="41" y="86.6">ADJ/GND OUT</text>
<text x="195.2" y="105.8" transform="rotate(-90 195.2 105.8)">IN</text>
<text x="204.7" y="106.2" transform="rotate(-90 204.7 106.2)">BS</text>
<text x="189.6" y="109.5">EN</text>
<text x="205.8" y="109.5">SW</text>
<text x="189.6" y="115.2">SS</text>
<text x="195.2" y="119.1" transform="rotate(-90 195.2 119.1)">GND</text>
<text x="204.7" y="119.1" transform="rotate(-90 204.7 119.1)">COMP</text>
<text x="206.3" y="115.2">FB</text>
<text x="46.6" y="149.6" transform="rotate(-90 46.6 149.6)">IN</text>
<text x="56.2" y="150" transform="rotate(-90 56.2 150)">BS</text>
<text x="41" y="153.3">EN</text>
<text x="57.2" y="153.3">SW</text>
<text x="41" y="159">SS</text>
<text x="57.7" y="159">FB</text>
<text x="46.6" y="162.9" transform="rotate(-90 46.6 162.9)">GND</text>
<text x="56.2" y="162.9" transform="rotate(-90 56.2 162.9)">COMP</text>
</g>
<text font-size="1.9" fill="#00f" x="283.9" y="203.7">1.0</text>
<g font-size="1.7">
<text x="114.3" y="20.6">R1206</text>
<text x="158.2" y="108.2">C0805</text>
<text x="219.1" y="195.9">Title</text>
<text x="219.1" y="201.6">Size</text>
<text x="226.7" y="201.6">Document Number</text>
<text x="282" y="201.6">Rev</text>
<text x="219.1" y="207.3">Date:</text>
<text x="257.2" y="207.3">Sheet</text>
<text x="272.5" y="207.3">of</text>
</g>
<text font-size="1.7" fill="#000080" x="116.2" y="18.7">2A</text>
<text font-size="1.7" fill="#00f" x="166.3" y="102.5">+</text>
<g font-size="1.4">
<text x="30.5" y="1.4">5</text>
<text x="87.7" y="1.4">4</text>
<text x="144.8" y="1.4">3</text>
<text x="202" y="1.4">2</text>
<text x="259.1" y="1.4">1</text>
<text x=".5" y="28.9">D</text>
<text x="288.2" y="28.9">D</text>
<text x=".5" y="80.3">C</text>
<text x="288.2" y="80.3">C</text>
<text x=".5" y="131.7">B</text>
<text x="288.2" y="131.7">B</text>
<text x=".5" y="183.2">A</text>
<text x="288.2" y="183.2">A</text>
<text x="30.5" y="209.1">5</text>
<text x="87.7" y="209.1">4</text>
<text x="144.8" y="209.1">3</text>
<text x="202" y="209.1">2</text>
<text x="259.1" y="209.1">1</text>
</g>
</svg>
